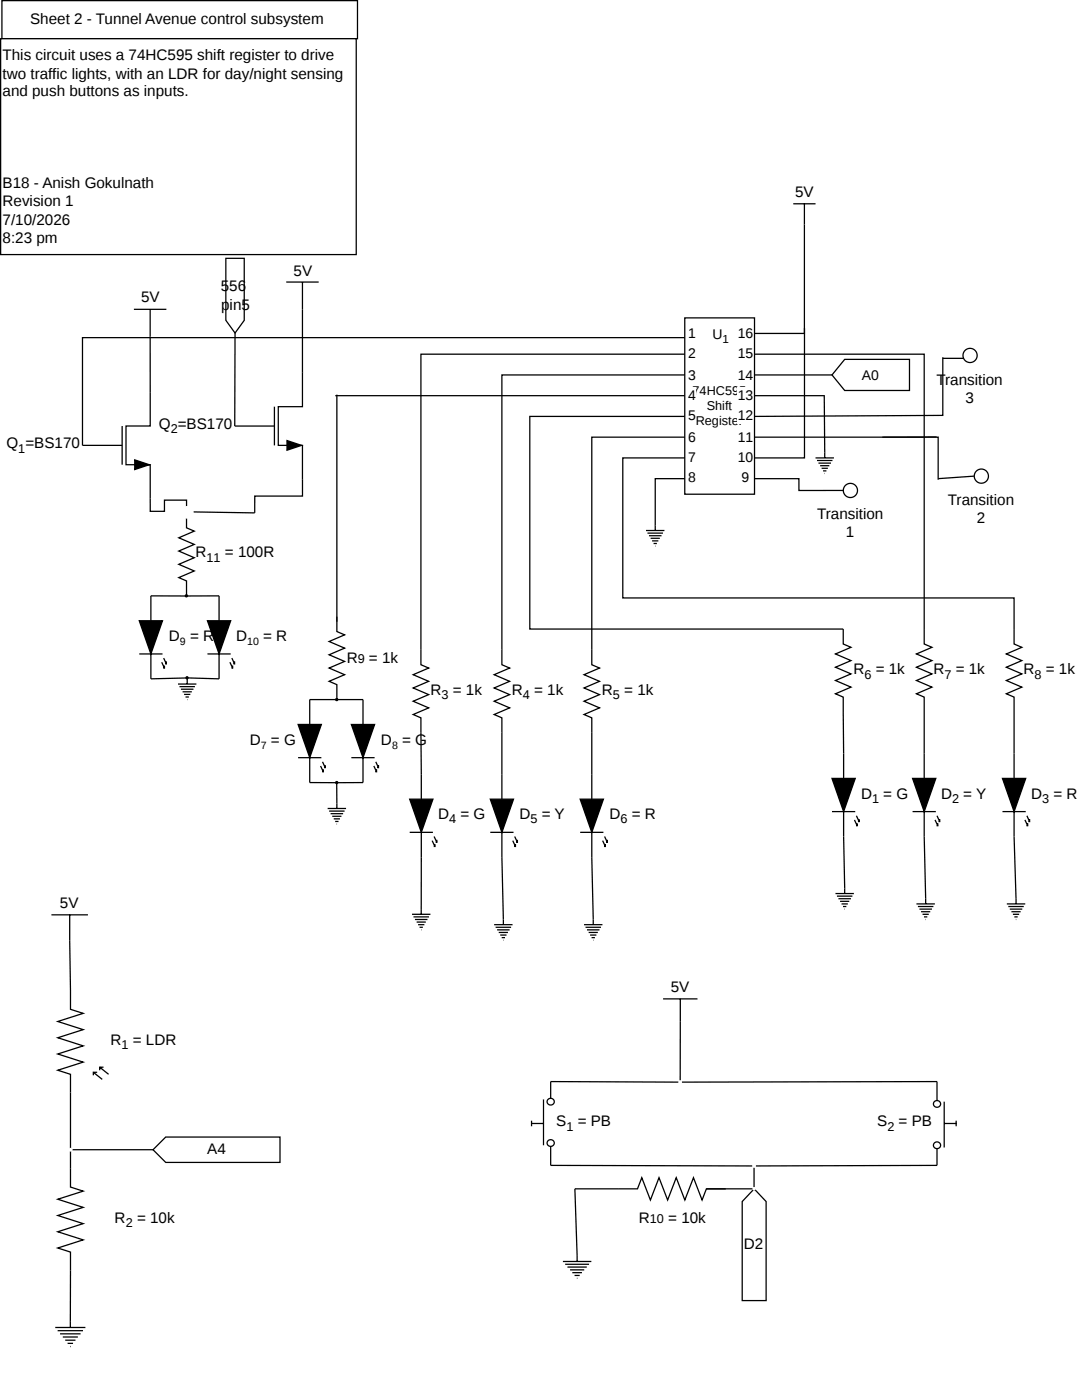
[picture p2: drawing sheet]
<svg xmlns="http://www.w3.org/2000/svg" width="216mm" height="279mm" viewBox="0 0 216 279" stroke-linecap="round" stroke-linejoin="round" font-family="sans-serif">
<path d="M.4 .1h70.9v7.6h-70.9z" fill="none" stroke="#000" stroke-width=".25"/>
<path d="M.1 7.7h71v43.1h-71z" fill="#fff"/>
<g fill="none" stroke="#000" stroke-width=".25">
<path d="M.1 7.7h71v43.1h-71zM84 129.7v3l1.5 .6-3.1 1.3 3.1 1.4-3.1 1.3 3.1 1.3-3.1 1.3 3.1 1.4-3.1 1.3 1.6 .7 .1 16.2M100.1 129.7v3l1.6 .6-3.1 1.3 3.1 1.4-3.1 1.3 3.1 1.3-3.1 1.3 3.1 1.4-3.1 1.3 1.5 .7v16.2M118.1 129.7v3l1.5 .6-3.1 1.3 3.1 1.4-3.1 1.3 3.1 1.3-3.1 1.3 3.1 1.4-3.1 1.3 1.6 .7v16.2M81.7 159.5h4.7l-2.3 6.6zM97.8 159.5h4.7l-2.4 6.6zM115.8 159.5h4.6l-2.3 6.6zM81.7 166.1h4.7M84.1 166.1v5M86.2 167.8l.6 1.1M86.6 166.9l.6 1.2M86.8 168.4v.5h-.3"/>
<path d="M87.2 167.6v.5h-.3M97.8 166.1h4.7M100.1 166.1l.3 17.4M102.3 167.8l.6 1.1M102.7 166.9l.5 1.2M102.9 168.4v.5h-.3M103.2 167.6v.5h-.2M115.8 166.1h4.6M118.1 166.1v5M120.3 167.8l.5 1.1M120.6 166.9l.6 1.2M120.8 168.4v.5h-.2"/>
<path d="M121.2 167.6v.5h-.3M82.2 182.5h3.7M82.5 183h3.1M82.8 183.5h2.5M83.1 184h1.9M83.4 184.5h1.3M83.7 185.1h.7M84 185.6h.1M84 181.4v1.1"/>
</g>
<path d="M81.7 159.5h4.7l-2.3 6.6zM97.8 159.5h4.7l-2.4 6.6zM115.8 159.5h4.6l-2.3 6.6z" fill="#000"/>
<path d="M136.6 63.4h14v35.2h-14z" fill="#fff"/>
<path d="M136.6 63.4h14v35.2h-14z" fill="none" stroke="#000" stroke-width=".25"/>
<g fill="#fff">
<path d="M138.1 76.5h10.9v9.1h-10.9z"/>
<path d="M137.3 64.9h1.6v3.3h-1.6z"/>
<path d="M137.3 68.9h1.6v3.3h-1.6z"/>
<path d="M137.3 73.2h1.6v3.3h-1.6z"/>
<path d="M137.3 77.3h1.6v3.3h-1.6z"/>
<path d="M137.3 81.3h1.6v3.3h-1.6z"/>
<path d="M137.3 85.6h1.6v3.3h-1.6z"/>
<path d="M137.3 89.7h1.6v3.3h-1.6z"/>
<path d="M137.3 93.8h1.6v3.3h-1.6z"/>
<path d="M147.2 64.9h3.1v3.3h-3.1z"/>
<path d="M147.2 68.9h3.1v3.3h-3.1z"/>
<path d="M147.2 73.2h3.1v3.3h-3.1z"/>
<path d="M147.2 77.3h3.1v3.3h-3.1z"/>
<path d="M147.2 81.3h3.1v3.3h-3.1z"/>
<path d="M147.2 85.6h3.1v3.3h-3.1z"/>
<path d="M147.2 89.7h3.1v3.3h-3.1z"/>
<path d="M148 93.8h1.5v3.3h-1.5z"/>
<path d="M142.2 65.1h3.3v4.3h-3.3z"/>
</g>
<g fill="none" stroke="#000" stroke-width=".25">
<path d="M158.3 40.7h4.4M160.5 40.7v25.8h-9.9M136.6 74.8h-36.5v54.9M136.6 70.7h-52.6v59M150.6 70.7h33.8v57.8l1.6 .7-3.1 1.3 3.1 1.3-3.1 1.4 3.1 1.3-3.1 1.3 3.1 1.3-3.1 1.4 1.5 .6v16.2M150.6 79h13.9M150.6 74.8h15.4M160.5 65.5v25.9h-9.9M164.5 78.9l.1 12.5M136.6 87.2h-18.5v42.5M136.6 83.1h-30.9v42.4h62.6v3l1.5 .7-3.1 1.3 3.1 1.3-3.1 1.4 3.1 1.3-3.1 1.3 3.1 1.3-3.1 1.4 1.6 .6v11.3M136.6 91.4h-12.3v27.9h78v9.2l1.6 .7-3.1 1.3 3.1 1.3-3.1 1.4 3.1 1.3-3.1 1.3 3.1 1.3-3.1 1.4 1.5 .6v16.2"/>
<path d="M136.6 95.5h-5.9v10.4M162.7 91.4h3.7M163 91.9h3.1M163.3 92.4h2.5M163.6 92.9h1.9M163.9 93.5h1.3M164.2 94h.7M164.5 94.5h.1M128.9 105.9h3.7M129.2 106.4h3.1M129.5 106.9h2.5M129.8 107.4h1.9"/>
<path d="M130.1 107.9h1.3M130.4 108.5h.7M130.7 109h.1M59.5 144.6h4.6l-2.3 6.6zM59.5 151.2h4.6M61.8 144.6v-5h10.6v5M61.8 151.2v5M64 152.9l.5 1.1M64.4 152l.5 1.2M64.5 153.5v.5h-.2M64.9 152.7v.5h-.2M70.1 144.6h4.6l-2.3 6.6z"/>
<path d="M70.1 151.2h4.6M72.4 151.2v5M74.6 152.9l.5 1.1M75 152l.5 1.2M75.1 153.5v.5h-.2M75.5 152.7v.5h-.2M166 155.3h4.7l-2.4 6.7zM168.3 150.4v4.9M182.1 155.3h4.6l-2.3 6.7zM200 155.3h4.7l-2.4 6.7zM65.4 161.4h3.7M65.7 161.9h3.1"/>
<path d="M66 162.4h2.5M66.3 162.9h1.8M66.6 163.4h1.2M66.9 163.9h.6M67.2 164.5h.1M67.2 160.3v1.1M84.1 171.1l-.1 10.3M118.1 171.1l.3 13.4M166 162h4.7M166.7 178.3h3.7M167 178.8h3.1M167.3 179.4h2.5"/>
<path d="M167.6 179.9h1.9M168.3 162v4.9M168.3 166.9l.2 11.4M170.5 163.6l.5 1.2M170.9 162.8l.5 1.2M171 164.3v.5h-.2M171.4 163.5v.5h-.2M182.1 162h4.6M184.4 162l.3 18.4M186.6 163.6l.5 1.2M187 162.8l.5 1.2M187.1 164.3v.5h-.2"/>
<path d="M187.5 163.5v.5h-.2M200 162h4.7M202.3 162v4.9l.4 13.5M204.5 163.6l.6 1.2M204.9 162.8l.5 1.2M205.1 164.3v.5h-.3M205.4 163.5v.5h-.2M98.6 184.5h3.7M98.9 185.1h3.1M99.2 185.6h2.5M99.5 186.1h1.9M99.8 186.6h1.3"/>
<path d="M100.1 187.1h.7M100.4 187.6h.1M100.4 183.5v1M116.5 184.5h3.7M116.8 185.1h3.1M117.1 185.6h2.5M117.5 186.1h1.8M117.7 186.6h1.3M118 187.1h.7M118.3 187.6h.1M167.9 180.4h1.3M168.2 180.9h.7"/>
<path d="M168.5 181.4h.1M182.9 180.4h3.6M183.2 180.9h3M183.5 181.4h2.5M183.8 182h1.8M184.1 182.5h1.2M184.4 183h.6M184.7 183.5h.1M200.9 180.4h3.7M201.2 180.9h3.1M201.5 181.4h2.5M201.8 182h1.9"/>
<path d="M202.1 182.5h1.3M202.4 183h.7M202.7 183.5h.1"/>
</g>
<path d="M59.5 144.6h4.6l-2.3 6.6zM70.1 144.6h4.6l-2.3 6.6zM166 155.3h4.7l-2.4 6.7zM182.1 155.3h4.6l-2.3 6.7zM200 155.3h4.7l-2.4 6.7z" fill="#000"/>
<path d="M168.5 71.7h13v6.2h-13l-2.5-3.1z" fill="#fff"/>
<path d="M66.9 79h69.7M67.2 78.8v45.3M136.6 67.4h-120.1v21.5M168.5 71.7h13v6.2h-13l-2.5-3.1zM188.1 71.3v11.6l-37.5 .2M150.6 87.2h36.6v8.5M67.2 123.1v2.9l1.6 .7-3.1 1.3 3.1 1.3-3.1 1.4 3.1 1.3-3.1 1.3 3.1 1.3-3.1 1.4 1.5 .6v3M67.2 156.4v3.9M72.4 156.2h-5" fill="none" stroke="#000" stroke-width=".25"/>
<path d="M45.1 51.6h3.6v12.3l-1.8 2.6-1.8-2.6z" fill="#fff"/>
<g fill="none" stroke="#000" stroke-width=".25">
<path d="M45.1 51.6h3.6v12.3l-1.8 2.6-1.8-2.6zM188.1 71.5h4.4M60.4 95.6v3.4h-9.6v3.4l-13.4-.3M194.4 95l-7.2 .5M30.1 118.9v5M37 118.9h6.7v5M37.2 102.4v2.9l1.6 .7-3.1 1.3 3.1 1.4-3.1 1.3 3.1 1.3-3.1 1.3 3.1 1.3-3.1 1.4 1.5 .6v3M27.8 123.9h4.6l-2.3 6.6zM27.8 130.5h4.6M30.1 130.5v5M32.3 132.2l.5 1.1M32.7 131.3l.5 1.2"/>
<path d="M32.8 132.8v.5h-.2M33.2 132v.5h-.2M35.5 136.5h3.7M35.8 137h3.1M36.1 137.5h2.5M36.4 138.1h1.9M36.7 138.6h1.3M37 139.1h.7M37.3 139.6h.1M37.4 135.5v1M41.4 123.9h4.6l-2.3 6.6zM41.4 130.5h4.6"/>
<path d="M43.7 130.5v5l-6.2-.2M45.9 132.2l.5 1.1M46.3 131.3l.5 1.2M46.4 132.8v.5h-.2M46.8 132v.5h-.2M61.8 156.2h5.6"/>
<circle cx="67.2" cy="139.6" r=".2"/>
<circle cx="67.2" cy="156.2" r=".2"/>
</g>
<g fill="#000">
<path d="M27.8 123.9h4.6l-2.3 6.6zM41.4 123.9h4.6l-2.3 6.6z"/>
<circle cx="67.2" cy="139.6" r=".2"/>
<circle cx="67.2" cy="156.2" r=".2"/>
</g>
<circle cx="37.2" cy="102.1" r=".2" fill="#fff"/>
<g fill="none" stroke="#000" stroke-width=".25">
<path d="M186.9 87.2h-10.8M30.1 118.9h6.9M37.5 135.3l-7.4 .2"/>
<circle cx="37.2" cy="118.9" r=".2"/>
<circle cx="37.3" cy="135.3" r=".2"/>
</g>
<g fill="#000">
<circle cx="37.2" cy="118.9" r=".2"/>
<circle cx="37.3" cy="135.3" r=".2"/>
</g>
<g fill="#fff">
<circle cx="55.2" cy="100.5" r=".2"/>
<circle cx="169.7" cy="97.9" r="1.41"/>
</g>
<g fill="none" stroke="#000" stroke-width=".25">
<path d="M150.6 95.5h8.8v2.4h8.9"/>
<circle cx="169.7" cy="97.9" r="1.41"/>
</g>
<circle cx="195.8" cy="95" r="1.41" fill="#fff"/>
<circle cx="195.8" cy="95" r="1.41" fill="none" stroke="#000" stroke-width=".25"/>
<circle cx="193.6" cy="70.9" r="1.41" fill="#fff"/>
<g fill="none" stroke="#000" stroke-width=".25">
<path d="M57.1 56.3h6.5M60.4 56.3v24.9h-4.9v7.7h4.9v6.7M26.7 61.7h6.5M30 61.7v23.3h-4.9v7.7h4.9v9.3h2.8v-2.2h4.4v2.6M46.9 66.5l-.1 18.5h8M16.5 88.9h7.9M24.4 85v7.7M26.9 91.8l2.9 .9-2.9 1zM54.8 81.2v7.7M57.3 87.9l2.9 1-2.9 1z"/>
<circle cx="193.6" cy="70.9" r="1.41"/>
</g>
<path d="M26.9 91.8l2.9 .9-2.9 1zM57.3 87.9l2.9 1-2.9 1z" fill="#000"/>
<circle cx="37.4" cy="102.2" r="1.27" fill="#fff"/>
<path d="M10.3 182.6h7.2M13.9 182.6l.2 18.8 2.5 .8-5.1 1.7 5.1 1.6-5.1 1.6 5.1 1.6-5.1 1.6 5.1 1.7-5.1 1.6 2.6 .8v18.9M18.6 214l1.8 1.4M19.4 214h-.8v.6M19.9 213l1.8 1.4M20.7 213h-.8v.6M14.4 229.5h16.1" fill="none" stroke="#000" stroke-width=".25"/>
<path d="M30.5 229.5l2.6-2.6h22.8v5.1h-22.8z" fill="#fff"/>
<path d="M14.1 233.3v3.6l2.5 .8-5.1 1.6 5.1 1.7-5.1 1.6 5.1 1.6-5.1 1.6 5.1 1.6-5.1 1.7 2.6 .8-.1 15M30.5 229.5l2.6-2.6h22.8v5.1h-22.8zM11 264.9h6M11.5 265.6h5.1M12 266.2h4.1M12.5 266.8h3M13 267.5h2.1M13.5 268.1h1.1M14 268.7h.1" fill="none" stroke="#000" stroke-width=".25"/>
<circle cx="14.1" cy="229.5" r=".38" fill="#fff"/>
<path d="M132.3 199.3h6.9M135.7 199.3v16.3M109.9 215.9l25.5 .1" fill="none" stroke="#000" stroke-width=".25"/>
<path d="M109.9 228.8v3.8zM109.9 215.9v3.7zM108.4 219.4v9.2zM106.1 224.2h2.3zM106.1 223.7v1.1z" fill="#fff"/>
<path d="M108.4 219.4v9.2M109.9 215.9v3.7M106.1 224.2h2.3M106.1 223.7v1.1M109.9 228.8v3.8" fill="none" stroke="#000" stroke-width=".25"/>
<circle cx="109.9" cy="219.9" r=".7" fill="#fff"/>
<circle cx="109.9" cy="219.9" r=".7" fill="none" stroke="#000" stroke-width=".25"/>
<circle cx="109.9" cy="228.1" r=".7" fill="#fff"/>
<g fill="none" stroke="#000" stroke-width=".25">
<path d="M187 215.9l-50.9 .1"/>
<circle cx="109.9" cy="228.1" r=".7"/>
</g>
<path d="M187 215.9v3.7zM187 228.8v3.8zM188.4 219.9v9.1zM188.4 224.2h2.4zM190.8 223.7v1.1z" fill="#fff"/>
<path d="M187 215.9v3.7M188.4 219.9v9.1M187 228.8v3.8M188.4 224.2h2.4M190.8 223.7v1.1" fill="none" stroke="#000" stroke-width=".25"/>
<circle cx="187" cy="228.5" r=".7" fill="#fff"/>
<circle cx="187" cy="228.5" r=".7" fill="none" stroke="#000" stroke-width=".25"/>
<circle cx="187" cy="220.3" r=".7" fill="#fff"/>
<g fill="none" stroke="#000" stroke-width=".25">
<path d="M123.3 237.3h3.9l.9-2.3 1.7 4.5 1.7-4.5 1.7 4.5 1.7-4.5 1.8 4.5 1.7-4.5 1.7 4.5 .9-2.2h3.8"/>
<circle cx="187" cy="220.3" r=".7"/>
</g>
<path d="M150.5 237.3l2.4 2.5v19.8h-4.8v-19.8z" fill="#fff"/>
<g fill="none" stroke="#000" stroke-width=".25">
<path d="M109.9 232.6l40.2 .1M123.3 237.3h-8.6l.5 14.5M140.9 237.3h9.6M150.5 233v3.9M150.5 237.3l2.4 2.5v19.8h-4.8v-19.8zM187 232.6l-36.2 .1M112.3 251.8h5.7M112.8 252.3h4.7M113.2 252.9h3.9M113.7 253.4h2.9M114.2 254h1.9M114.6 254.5h1.1"/>
<path d="M115.1 255.1h.1"/>
</g>
<circle cx="150.5" cy="232.7" r=".33" fill="#fff"/>
<path d="M150.5 237.3v.3" fill="none" stroke="#000" stroke-width=".25"/>
<g fill="#fff">
<circle cx="150.5" cy="237.3" r=".33"/>
<circle cx="135.7" cy="216" r=".33"/>
</g>
<g font-size="3">
<text x="6" y="4.8">Sheet 2 - Tunnel Avenue control subsystem</text>
<text x=".5" y="11.9">This circuit uses a 74HC595 shift register to drive</text>
<text x=".5" y="15.7">two traffic lights, with an LDR for day/night sensing</text>
<text x=".5" y="19.3">and push buttons as inputs.</text>
<text x=".5" y="37.5">B18 - Anish Gokulnath</text>
<text x=".5" y="41.1">Revision 1</text>
<text x="158.7" y="39.3">5V</text>
<text x=".5" y="44.9">7/10/2026</text>
<text x=".5" y="48.4">8:23 pm</text>
<text x="44" y="58">556</text>
<text x="58.6" y="55">5V</text>
<text x="28.2" y="60.3">5V</text>
<text x="44.1" y="61.8">pin5</text>
<text x="186.9" y="76.8">T</text>
<text x="188.6" y="76.8">ransition</text>
<text x="192.6" y="80.3">3</text>
<text x="1.3" y="89.5">Q =BS170</text>
<text x="31.7" y="85.6">Q =BS170</text>
<text x="189.1" y="100.9">Transition</text>
<text x="163" y="103.6">Transition</text>
<text x="168.8" y="107.2">1</text>
<text x="194.9" y="104.4">2</text>
<text x="39" y="111.2">R</text>
<text x="44.9" y="111.2">= 100R</text>
<text x="33.7" y="128">D = R</text>
<text x="47.1" y="128">D</text>
<text x="52.5" y="128">= R</text>
<text x="69.2" y="132.3">R</text>
<text x="73.6" y="132.3">= 1k</text>
<text x="170.3" y="134.6">R</text>
<text x="174.7" y="134.6">= 1k</text>
<text x="186.3" y="134.6">R</text>
<text x="190.7" y="134.6">= 1k</text>
<text x="204.2" y="134.6">R</text>
<text x="208.7" y="134.6">= 1k</text>
<text x="85.9" y="138.6">R</text>
<text x="90.4" y="138.6">= 1k</text>
<text x="102.1" y="138.6">R</text>
<text x="106.6" y="138.6">= 1k</text>
<text x="120.1" y="138.6">R</text>
<text x="124.6" y="138.6">= 1k</text>
<text x="49.8" y="148.7">D = G</text>
<text x="76" y="148.7">D = G</text>
<text x="171.8" y="159.4">D</text>
<text x="176.3" y="159.4">= G</text>
<text x="187.8" y="159.4">D</text>
<text x="192.2" y="159.4">= Y</text>
<text x="205.8" y="159.4">D</text>
<text x="210.2" y="159.4">= R</text>
<text x="87.4" y="163.4">D</text>
<text x="91.9" y="163.4">= G</text>
<text x="103.6" y="163.4">D</text>
<text x="108.1" y="163.4">= Y</text>
<text x="121.6" y="163.4">D</text>
<text x="126.1" y="163.4">= R</text>
<text x="12" y="181.2">5V</text>
<text x="133.8" y="197.9">5V</text>
<text x="22" y="208.5">R</text>
<text x="26.5" y="208.5">= LDR</text>
<text x="111" y="224.8">S</text>
<text x="115.3" y="224.8">= PB</text>
<text x="175" y="224.8">S</text>
<text x="179.3" y="224.8">= PB</text>
<text x="41.3" y="230.3">A4</text>
<text x="22.9" y="244">R</text>
<text x="27.3" y="244">= 10k</text>
<text x="127.5" y="244">R</text>
<text x="133.3" y="244">= 10k</text>
<text x="148.5" y="249.3">D2</text>
</g>
<g font-size="2.8">
<text x="137.3" y="67.4">1</text>
<text x="137.3" y="71.5">2</text>
<text x="142.2" y="67.7">U</text>
<text x="147.2" y="67.4">16</text>
<text x="147.2" y="71.5">15</text>
<text x="137.3" y="75.8">3</text>
<text x="147.2" y="75.8">14</text>
<text x="172" y="75.8">A0</text>
<text x="137.3" y="79.8">4</text>
<text x="137.3" y="83.9">5</text>
<text x="147.2" y="79.8">13</text>
<text x="147.2" y="83.9">12</text>
<text x="137.3" y="88.2">6</text>
<text x="147.2" y="88.2">11</text>
<text x="137.3" y="92.2">7</text>
<text x="147.2" y="92.2">10</text>
<text x="137.3" y="96.3">8</text>
<text x="148" y="96.3">9</text>
</g>
<g font-size="2.5">
<text x="138.2" y="78.8">74HC595</text>
<text x="141" y="81.8">Shift</text>
<text x="34.1" y="86.5">2</text>
<text x="138.8" y="84.9">Register</text>
<text x="3.6" y="90.3">1</text>
<text x="41.2" y="112.1">11</text>
<text x="71.4" y="132.3">9</text>
<text x="172.5" y="135.4">6</text>
<text x="188.4" y="135.4">7</text>
<text x="206.4" y="135.4">8</text>
<text x="88.1" y="139.5">3</text>
<text x="104.3" y="139.5">4</text>
<text x="122.3" y="139.5">5</text>
<text x="174" y="160.2">1</text>
<text x="190" y="160.2">2</text>
<text x="208" y="160.2">3</text>
<text x="89.6" y="164.3">4</text>
<text x="105.8" y="164.3">5</text>
<text x="123.8" y="164.3">6</text>
<text x="24.2" y="209.4">1</text>
<text x="113" y="225.6">1</text>
<text x="177.1" y="225.6">2</text>
<text x="25.1" y="244.9">2</text>
<text x="129.7" y="244">10</text>
</g>
<text font-size="2.3" x="144.2" y="68.5">1</text>
<g font-size="2.1">
<text x="35.9" y="128.7">9</text>
<text x="49.3" y="128.7">10</text>
<text x="52" y="149.5">7</text>
<text x="78.2" y="149.5">8</text>
</g>
</svg>
